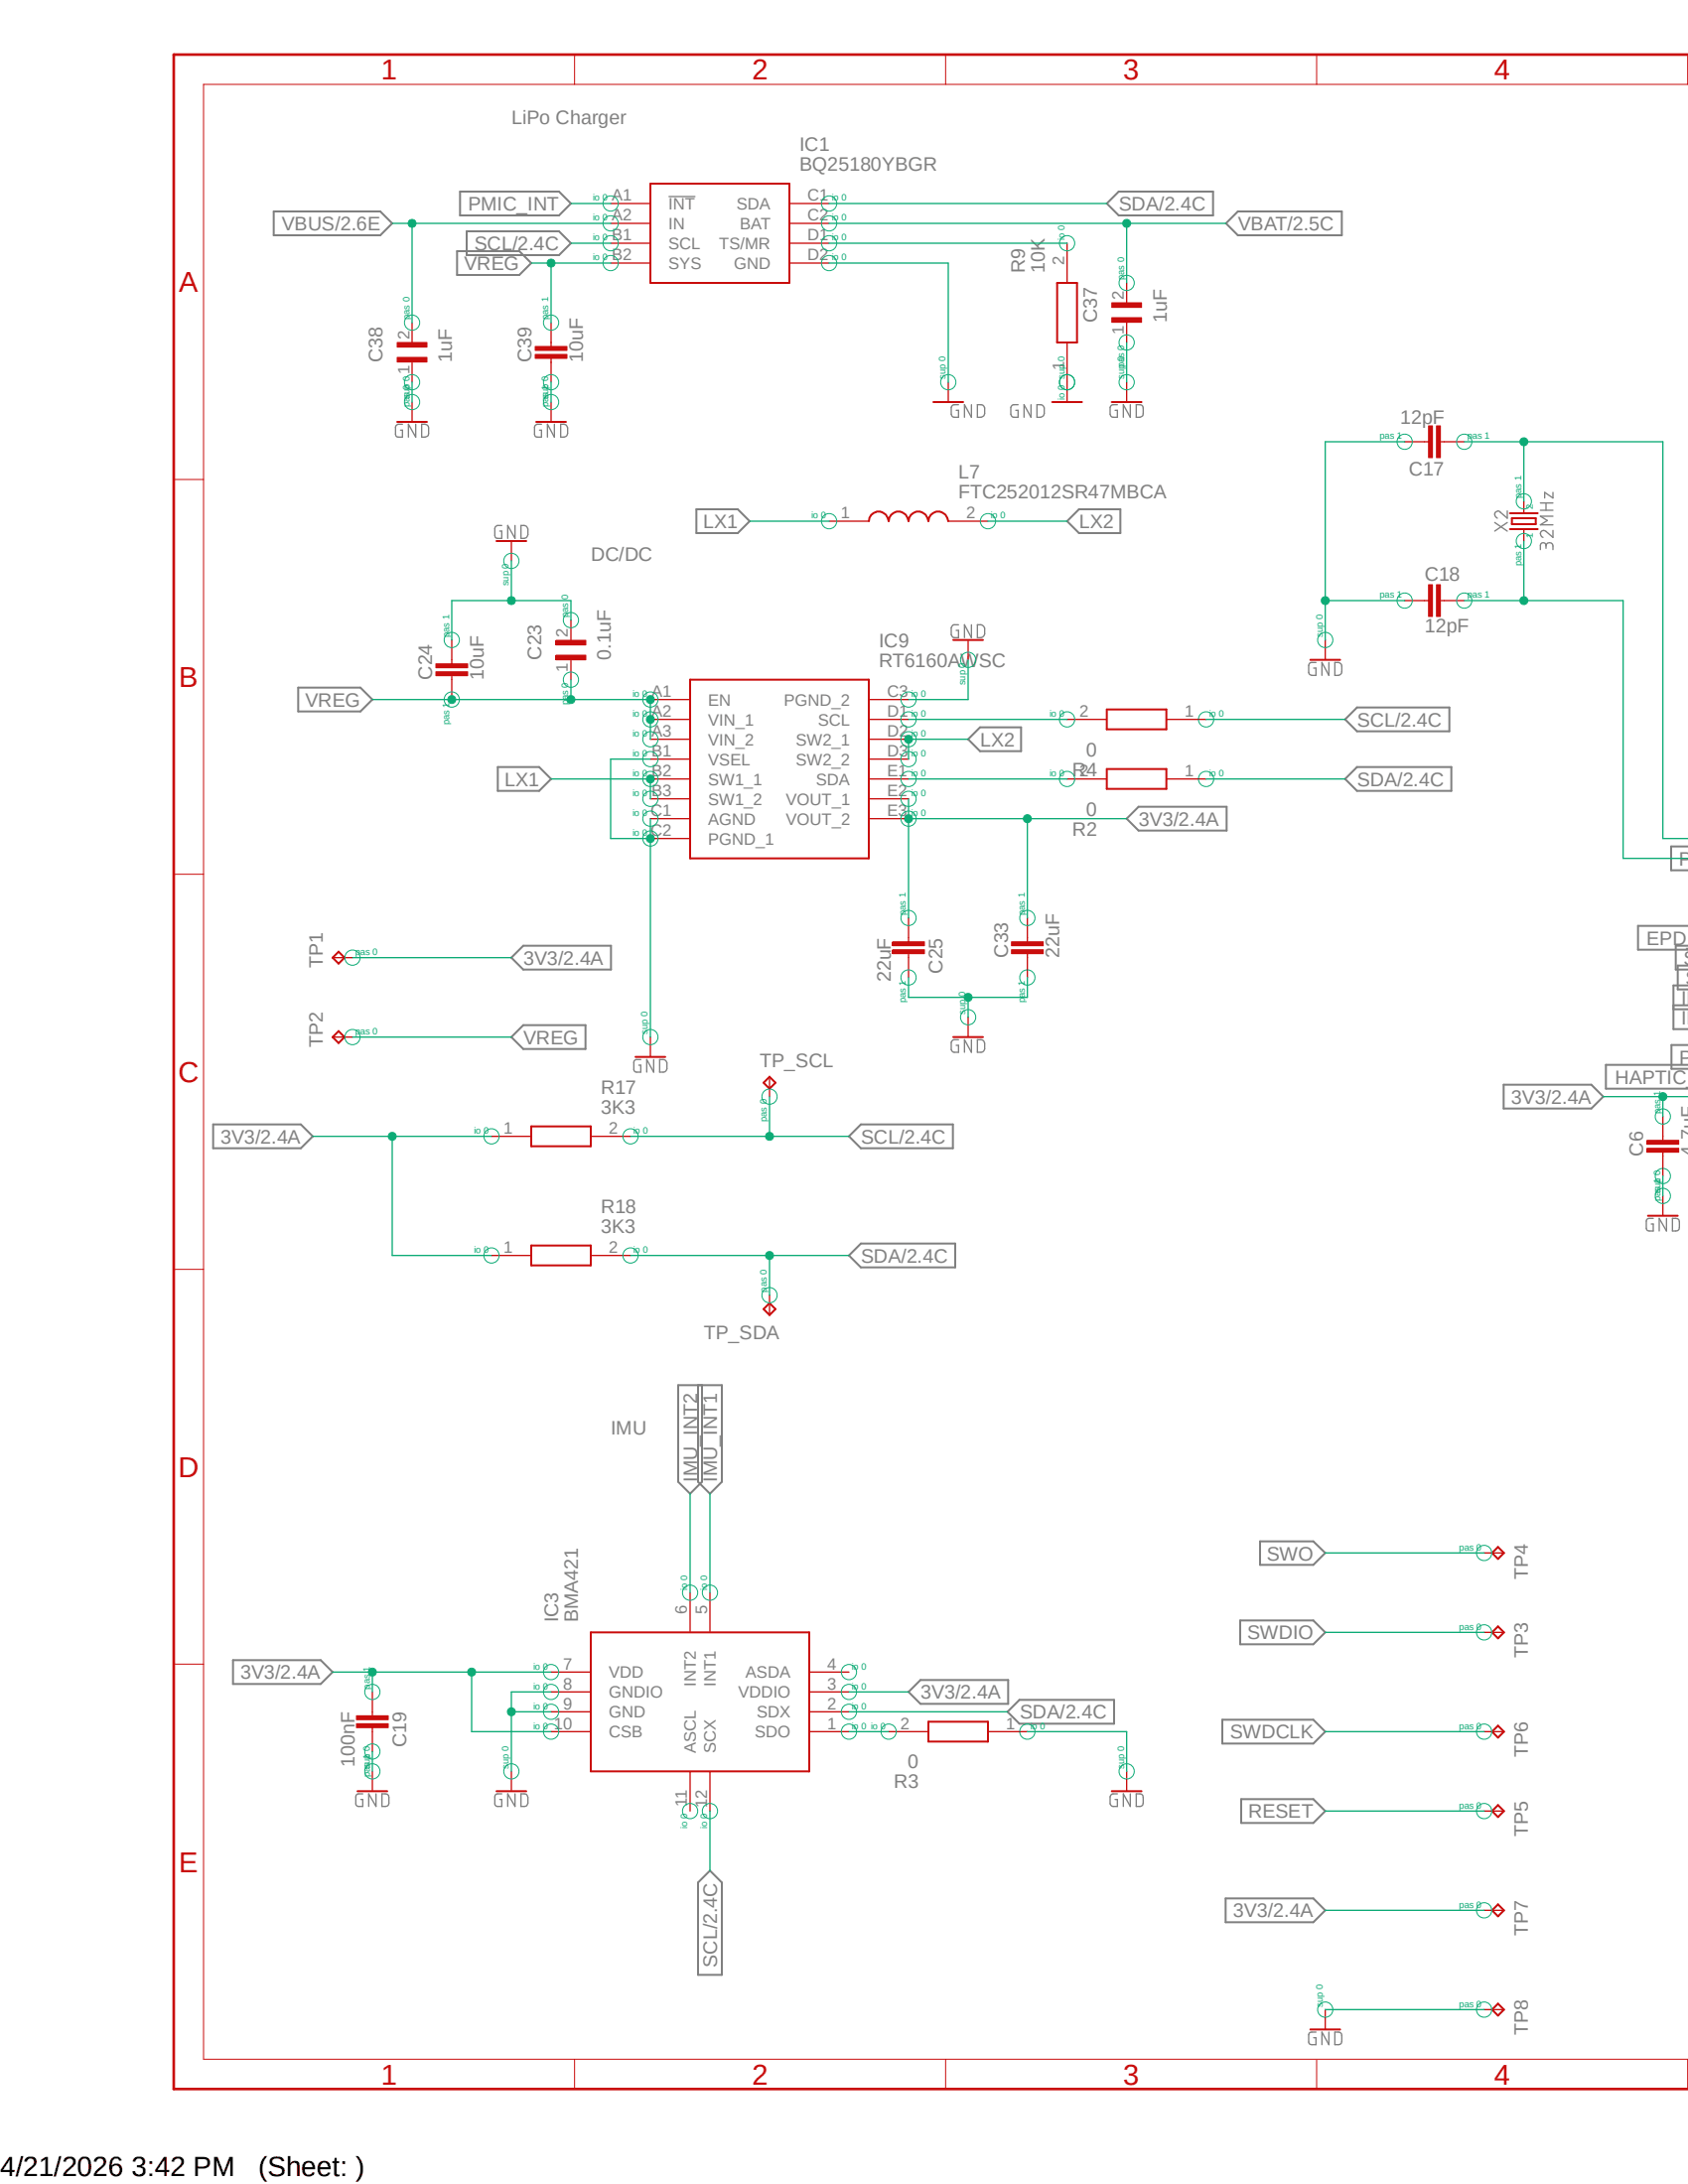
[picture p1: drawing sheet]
<svg xmlns="http://www.w3.org/2000/svg" width="216mm" height="279mm" viewBox="0 0 216 279" stroke-linecap="round" stroke-linejoin="round" font-family="sans-serif">
<path d="M21.9 6.7l194 130.5M215.9 137.1l-194 130.5" fill="none" stroke="#fff" stroke-width=".13"/>
<g fill="none" stroke="#808080" stroke-width=".17">
<path d="M85.5 25.1h3.4M51.5 54.3h-.6l-.3 .2v1l.2 .4h.7v-.9h-.3M53.2 54.3v1.6l-1-1.6v1.6M53.9 54.3l.7 .1a1.3 1.3 0 0 1 .2 1.3l-.4 .2h-.5zM69.3 54.3h-.6l-.3 .2v1l.1 .4h.8v-.9h-.3M70.9 54.3v1.6l-.9-1.6v1.6M71.7 54.3h.4l.3 .1 .1 .1 .1 .2v.8l-.2 .3-.7 .1zM122.6 51.8h-.7l-.2 .3v.9l.2 .3 .7 .1v-.9h-.3M124.2 51.8v1.6l-.8-1.6v1.6M125 51.8h.7l.2 .4v1l-.4 .2h-.5zM130.2 51.8h-.7l-.2 .3v.9l.2 .3 .7 .1v-.9h-.3M131.9 51.8v1.6l-.9-1.6v1.6"/>
<path d="M132.6 51.8h.7l.3 .4-.1 1-.4 .2h-.5zM142.9 51.8h-.7l-.2 .3v.9l.2 .3 .7 .1v-.9h-.3M144.6 51.8v1.6l-.9-1.6v1.6M145.3 51.8h.7a1.3 1.3 0 0 1 .2 1.4l-.4 .2h-.5zM64.2 67.2h-.6l-.3 .2v1.1l.2 .3 .7 .1v-1h-.3M65.9 67.2v1.7l-1-1.7v1.7M66.6 67.2h.5l.2 .1 .1 .2 .1 .2v.7l-.2 .4-.7 .1zM122.6 79.9l-.7 .1-.2 .3v.9l.2 .3 .7 .1v-1h-.3M124.2 79.9v1.7l-.8-1.7v1.7M125 79.9l.7 .1 .2 .4v.7l-.2 .4-.2 .1h-.5zM191.2 66.8l1.6 1.1M192.8 65.4v.9l-.9-.8a.45 .45 0 0 0-.7 .1 .45 .45 0 0 0 .3 .7"/>
<path d="M192.8 66.8l-1.6 1.1M197 65.3h1.6M197 64.3h1.6M197.7 69.8l.1-.2a.46 .46 0 0 1 .5-.2 .46 .46 0 0 1 .3 .4v.5M197.7 70.1v-.5a.37 .37 0 0 0-.4-.2 .37 .37 0 0 0-.3 .4v.5M197.7 64.3v1M198.6 67.9v.8l-.9-.7a.44 .44 0 0 0-.7 .1 .44 .44 0 0 0 .4 .6M198.6 63v.7l-1-.7v.7M198.6 66h-1.6l.9 .6-.9 .5h1.6M168.3 84.8h-.7l-.2 .3v1.1l.4 .2h.5v-.9h-.3M170 84.8v1.6l-.9-1.6v1.6M170.7 84.8h.7a1.26 1.26 0 0 1 .2 1.3l-.4 .3h-.5z"/>
<path d="M82 135.6h-.6l-.3 .1v1.1l.1 .3 .8 .1v-.9h-.3M83.6 135.6v1.6l-.9-1.6v1.6M84.4 135.6h.6l.2 .2 .1 .2v.7l-.3 .4-.6 .1zM122.6 133l-.7 .1-.2 .2v1l.2 .3h.7v-.9h-.3M124.2 133v1.6l-.8-1.6v1.6M125 133l.7 .1 .2 .1v1l-.2 .4h-.7zM211.5 155.9h-.6l-.3 .1v1.1l.1 .3 .8 .1v-.9h-.3M213.1 155.9v1.6l-.9-1.6v1.6M213.9 155.9h.7a1.3 1.3 0 0 1 .2 1.4l-.2 .1-.7 .1zM46.4 229.5h-.6l-.2 .2-.1 1.1 .2 .3h.7v-.9h-.3M48.1 229.5v1.6l-.9-1.6v1.6M48.9 229.5h.6a1.25 1.25 0 0 1 0 1.6h-.6z"/>
<path d="M64.2 229.5h-.6l-.3 .2v1.1l.2 .3h.7v-.9h-.3M65.9 229.5v1.6l-1-1.6v1.6M66.6 229.5h.7a1.25 1.25 0 0 1 0 1.6h-.7zM142.9 229.5h-.5l-.3 .2-.1 .2v.9l.2 .3h.7v-.9h-.3M144.6 229.5v1.6l-.9-1.6v1.6M145.3 229.5h.7a1.25 1.25 0 0 1 0 1.6h-.7zM168.3 260h-.5l-.4 .1v1.1l.2 .3 .7 .1v-.9h-.3M170 260v1.6l-.9-1.6v1.6M170.7 260h.7a1.3 1.3 0 0 1 .2 1.4l-.2 .1-.7 .1z"/>
</g>
<g fill="none" stroke="#808080" stroke-width=".25">
<path d="M35 27.1h13.6l1.6 1.5-1.6 1.5h-13.6zM58.5 32.1h7.9l1.5 1.6-1.5 1.5h-7.9zM58.8 24.5h12.7l1.5 1.5-1.5 1.6h-12.7zM59.7 29.6h11.8l1.5 1.5-1.5 1.5h-11.8zM141.6 26l1.5-1.5h12.1v3.1h-12.1zM156.8 28.6l1.5-1.5h13.3v3h-13.3zM89.1 65.2h5.3l1.5 1.5-1.5 1.5h-5.3zM138 65.2h5.3v3h-5.3l-1.5-1.5zM38.1 88h8l1.5 1.5-1.5 1.5h-8zM63.7 98.1h5.3l1.5 1.6-1.5 1.5h-5.3zM123.8 94.6l1.5-1.6h5.3v3.1h-5.3zM172 99.7l1.6-1.6h12v3.1h-12z"/>
<path d="M172 92l1.6-1.5h11.8v3.1h-11.8zM144.1 104.7l1.5-1.5h11.3v3.1h-11.3zM215.9 118.4h-6.4v3.1h6.4M215.9 108.3h-2.2v3h2.2M65.4 132.7l1.5-1.6h8v3.1h-8zM65.4 122.5l1.5-1.5h11.2v3h-11.2zM192.3 138.8h11.2l1.6 1.5-1.6 1.5h-11.2zM214 128.6h1.9M214 129.1h1.9M215.9 126.1h-1.9v5.6h1.9M215.9 136.2h-10.5v3.1h10.5M215.9 133.7h-2.1v3h2.1"/>
<path d="M215.9 123.5h-1.3v3.1h1.3M215.9 121h-1.6v3h1.6M27.3 143.8h11.2l1.5 1.6-1.5 1.5h-11.2zM108.6 145.4l1.5-1.6h11.8v3.1h-11.8zM89.3 177.2v12.4l1.5 1.5 1.5-1.5v-12.4h-5.6v12.4l1.6 1.5 1.5-1.5v-12.4M108.6 160.6l1.5-1.5h12.1v3h-12.1zM161.2 197.2h6.8l1.5 1.5-1.5 1.5h-6.8zM29.8 212.4h11.2l1.5 1.5-1.5 1.5h-11.2zM117.7 214.9h11.2v3.1h-11.2l-1.5-1.5zM130.4 217.5h12.1v3h-12.1l-1.5-1.5zM158.6 207.3h9.4l1.5 1.5-1.5 1.6h-9.4zM90.8 239.3l1.5 1.5v11.8h-3v-11.8z"/>
<path d="M156.3 220h11.7l1.5 1.5-1.5 1.6h-11.7zM158.7 230.2h9.3l1.5 1.5-1.5 1.5h-9.3zM156.8 242.9h11.2l1.5 1.5-1.5 1.5h-11.2z"/>
</g>
<path d="M215.9 7h-193.7v260.3h193.7" fill="none" stroke="#c90d0c" stroke-width=".34"/>
<g fill="none" stroke="#c90d0c" stroke-width=".13">
<path d="M73.5 7v3.8M120.9 7v3.8M168.4 7v3.8M215.9 7v3.8M215.9 10.8h-189.9v252.6h189.9M22.2 61.3h3.8M22.2 111.8h3.8M22.2 162.4h3.8M22.2 212.9h3.8M73.5 263.4v3.9M120.9 263.4v3.9M168.4 263.4v3.9"/>
<path d="M215.9 263.4v3.9"/>
</g>
<path d="M83.2 23.5h17.8v12.7h-17.8z" fill="none" stroke="#c90d0c" stroke-width=".25"/>
<path d="M78.1 26h5.1M78.1 28.6h5.1M78.1 31.1h5.1M78.1 33.7h5.1M101 26h5M101 28.6h5M101 31.1h5M101 33.7h5" fill="none" stroke="#c90d0c" stroke-width=".17"/>
<path d="M50.8 45.7h3.8v.6h-3.8z" fill-rule="evenodd" fill="#c90d0c"/>
<path d="M50.8 45.7h3.8v.6h-3.8z" fill="none" stroke="#c90d0c" stroke-width=".13"/>
<path d="M50.8 43.8h3.8v.6h-3.8z" fill-rule="evenodd" fill="#c90d0c"/>
<path d="M50.8 43.8h3.8v.6h-3.8z" fill="none" stroke="#c90d0c" stroke-width=".13"/>
<path d="M52.7 41.3v2.5M52.7 46.4v2.5" fill="none" stroke="#c90d0c" stroke-width=".17"/>
<path d="M142.2 40.6h3.8v.6h-3.8z" fill-rule="evenodd" fill="#c90d0c"/>
<path d="M142.2 40.6h3.8v.6h-3.8z" fill="none" stroke="#c90d0c" stroke-width=".13"/>
<path d="M142.2 38.7h3.8v.6h-3.8z" fill-rule="evenodd" fill="#c90d0c"/>
<path d="M142.2 38.7h3.8v.6h-3.8z" fill="none" stroke="#c90d0c" stroke-width=".13"/>
<path d="M136.5 31.1v5.1M144.1 36.2v2.5M52.7 51.4v2.6M70.5 51.4v2.6M121.3 48.9v2.5M136.5 43.8v7.6M144.1 41.3v2.5M144.1 48.9v2.5" fill="none" stroke="#c90d0c" stroke-width=".17"/>
<path d="M135.2 36.2h2.6v7.6h-2.6zM50.8 54h3.8M68.6 54h3.8M119.4 51.4h3.8M134.6 51.4h3.8M142.2 51.4h3.8" fill="none" stroke="#c90d0c" stroke-width=".25"/>
<path d="M68.5 45.3h4v.5h-4z" fill-rule="evenodd" fill="#c90d0c"/>
<path d="M68.5 45.3h4v.5h-4z" fill="none" stroke="#c90d0c" stroke-width=".13"/>
<path d="M68.5 44.3h4v.5h-4z" fill-rule="evenodd" fill="#c90d0c"/>
<path d="M68.5 44.3h4v.5h-4z" fill="none" stroke="#c90d0c" stroke-width=".13"/>
<g fill="none" stroke="#c90d0c" stroke-width=".17">
<path d="M70.5 41.3v3M70.5 45.8v3.1M83.2 89.5h5.1M83.2 92h5.1M83.2 94.6h5.1M83.2 97.1h5.1M83.2 99.7h5.1M111.1 89.5h5.1M111.1 92h5.1M111.1 94.6h5.1M111.1 97.1h5.1M111.1 99.7h5.1"/>
<path d="M83.2 102.2h5.1M83.2 104.7h5.1M83.2 107.3h5.1M111.1 102.2h5.1M111.1 104.7h5.1"/>
</g>
<path d="M88.3 87h22.8v22.8h-22.8z" fill="none" stroke="#c90d0c" stroke-width=".25"/>
<path d="M55.8 85.9h4v.5h-4z" fill-rule="evenodd" fill="#c90d0c"/>
<path d="M55.8 85.9h4v.5h-4z" fill="none" stroke="#c90d0c" stroke-width=".13"/>
<path d="M55.8 84.9h4v.5h-4z" fill-rule="evenodd" fill="#c90d0c"/>
<path d="M55.8 84.9h4v.5h-4z" fill="none" stroke="#c90d0c" stroke-width=".13"/>
<path d="M57.8 81.9v3M57.8 86.4v3.1" fill="none" stroke="#c90d0c" stroke-width=".17"/>
<path d="M129.4 121.5h4v.5h-4z" fill-rule="evenodd" fill="#c90d0c"/>
<path d="M129.4 121.5h4v.5h-4z" fill="none" stroke="#c90d0c" stroke-width=".13"/>
<path d="M129.4 120.5h4v.5h-4z" fill-rule="evenodd" fill="#c90d0c"/>
<path d="M129.4 120.5h4v.5h-4z" fill="none" stroke="#c90d0c" stroke-width=".13"/>
<path d="M131.4 117.4v3.1M131.4 122v3.1" fill="none" stroke="#c90d0c" stroke-width=".17"/>
<path d="M71.1 83.8h3.8v.6h-3.8z" fill-rule="evenodd" fill="#c90d0c"/>
<path d="M71.1 83.8h3.8v.6h-3.8z" fill="none" stroke="#c90d0c" stroke-width=".13"/>
<path d="M71.1 81.9h3.8v.6h-3.8z" fill-rule="evenodd" fill="#c90d0c"/>
<path d="M71.1 81.9h3.8v.6h-3.8z" fill="none" stroke="#c90d0c" stroke-width=".13"/>
<path d="M65.4 69.2v2.6M73 79.3v2.6M106 66.7h5.1M121.3 66.7h5.1M73 84.4v2.6M123.8 81.9v2.5M136.5 92h5.1M136.5 99.7h5.1M149.2 92h5.1M149.2 99.7h5.1" fill="none" stroke="#c90d0c" stroke-width=".17"/>
<path d="M63.5 69.2h3.8M111.1 66.7a1.27 1.27 0 0 1 1.3-1.3 1.27 1.27 0 0 1 1.3 1.3 1.27 1.27 0 0 1 1.2-1.3 1.27 1.27 0 0 1 1.3 1.3 1.27 1.27 0 0 1 1.3-1.3 1.27 1.27 0 0 1 1.2 1.3 1.27 1.27 0 0 1 1.3-1.3 1.27 1.27 0 0 1 1.3 1.3M121.9 81.9h3.8M141.6 90.8h7.6v2.5h-7.6zM141.6 98.4h7.6v2.5h-7.6z" fill="none" stroke="#c90d0c" stroke-width=".25"/>
<path d="M114.2 120.5h4v.5h-4z" fill-rule="evenodd" fill="#c90d0c"/>
<path d="M114.2 120.5h4v.5h-4z" fill="none" stroke="#c90d0c" stroke-width=".13"/>
<path d="M114.2 121.5h4v.5h-4z" fill-rule="evenodd" fill="#c90d0c"/>
<path d="M114.2 121.5h4v.5h-4z" fill="none" stroke="#c90d0c" stroke-width=".13"/>
<g fill="none" stroke="#c90d0c" stroke-width=".17">
<path d="M116.2 117.4v3.1M42.5 122.5h2.6M42.5 132.7h2.6M83.2 132.7v2.5M98.4 137.8v2.5M116.2 122v3.1M123.8 130.1v2.6M62.9 145.4h5M75.6 145.4h5M62.9 160.6h5M75.6 160.6h5M98.4 165.7v2.5"/>
<path d="M70.5 219h5.1M70.5 216.5h5.1M70.5 213.9h5.1M88.3 203.8v5M90.8 203.8v5M103.5 219h5.1M103.5 216.5h5.1M103.5 213.9h5.1M70.5 221.5h5.1M88.3 226.6v5.1M90.8 226.6v5.1M103.5 221.5h5.1"/>
</g>
<path d="M43.3 121.8l.8 .7-.8 .8-.8-.8zM43.3 131.9l.8 .8-.8 .7-.8-.7zM81.3 135.2h3.8M97.7 138.5l.7-.7 .8 .7-.8 .8zM121.9 132.7h3.8M67.9 144.1h7.7v2.5h-7.7zM67.9 159.3h7.7v2.6h-7.7zM97.7 167.5l.7-.8 .8 .8-.8 .7zM75.6 208.8h27.9v17.8h-27.9z" fill="none" stroke="#c90d0c" stroke-width=".25"/>
<path d="M45.6 219.5h4.1v.5h-4.1z" fill-rule="evenodd" fill="#c90d0c"/>
<path d="M45.6 219.5h4.1v.5h-4.1z" fill="none" stroke="#c90d0c" stroke-width=".13"/>
<path d="M45.6 220.5h4.1v.5h-4.1z" fill-rule="evenodd" fill="#c90d0c"/>
<path d="M45.6 220.5h4.1v.5h-4.1z" fill="none" stroke="#c90d0c" stroke-width=".13"/>
<g fill="none" stroke="#c90d0c" stroke-width=".17">
<path d="M194.9 64.1v1.6M194.9 67.7v1.5M212.7 153v2.5M189.8 198.7h2.6M47.6 216.5v3M189.8 208.8h2.6M47.6 221v3.1M47.6 226.6v2.6M65.4 226.6v2.6M113.7 221.5h5M126.4 221.5h5M144.1 226.6v2.6"/>
<path d="M189.8 221.5h2.6M189.8 231.7h2.6M169.5 257.1v2.5M189.8 244.4h2.6M189.8 257.1h2.6"/>
</g>
<g fill="none" stroke="#c90d0c" stroke-width=".25">
<path d="M193.1 65.7h3.6M193.1 67.7h3.6M193.4 66.3h3v.8h-3zM210.8 155.5h3.8M191.6 197.9l.8 .8-.8 .7-.8-.7zM191.6 208.1l.8 .7-.8 .8-.8-.8zM45.7 229.2h3.8M63.5 229.2h3.8M118.7 220.3h7.7v2.5h-7.7zM142.2 229.2h3.8M191.6 230.9l.8 .8-.8 .8-.8-.8zM191.6 220.8l.8 .7-.8 .8-.8-.8z"/>
<path d="M167.6 259.6h3.8M191.6 243.6l.8 .8-.8 .8-.8-.8zM191.6 256.3l.8 .8-.8 .8-.8-.8z"/>
</g>
<path d="M210.7 146.9h4v.5h-4z" fill-rule="evenodd" fill="#c90d0c"/>
<path d="M210.7 146.9h4v.5h-4z" fill="none" stroke="#c90d0c" stroke-width=".13"/>
<path d="M210.7 145.9h4v.5h-4z" fill-rule="evenodd" fill="#c90d0c"/>
<path d="M210.7 145.9h4v.5h-4z" fill="none" stroke="#c90d0c" stroke-width=".13"/>
<path d="M212.7 142.8v3.1M212.7 147.4v3.1" fill="none" stroke="#c90d0c" stroke-width=".17"/>
<path d="M183.7 54.5h.5v4h-.5z" fill-rule="evenodd" fill="#c90d0c"/>
<path d="M183.7 54.5h.5v4h-.5z" fill="none" stroke="#c90d0c" stroke-width=".13"/>
<path d="M182.7 54.5h.5v4h-.5z" fill-rule="evenodd" fill="#c90d0c"/>
<path d="M182.7 54.5h.5v4h-.5z" fill="none" stroke="#c90d0c" stroke-width=".13"/>
<path d="M179.7 56.5h3M184.2 56.5h3.1" fill="none" stroke="#c90d0c" stroke-width=".17"/>
<path d="M182.7 74.8h.5v4.1h-.5z" fill-rule="evenodd" fill="#c90d0c"/>
<path d="M182.7 74.8h.5v4.1h-.5z" fill="none" stroke="#c90d0c" stroke-width=".13"/>
<path d="M183.7 74.8h.5v4.1h-.5z" fill-rule="evenodd" fill="#c90d0c"/>
<path d="M183.7 74.8h.5v4.1h-.5z" fill="none" stroke="#c90d0c" stroke-width=".13"/>
<path d="M179.7 76.8h3M184.2 76.8h3.1M169.5 81.9v2.5" fill="none" stroke="#c90d0c" stroke-width=".17"/>
<path d="M167.6 84.4h3.8" fill="none" stroke="#c90d0c" stroke-width=".25"/>
<g fill="none" stroke="#0dab76" stroke-width=".13">
<circle cx="78.1" cy="28.6" r=".98"/>
<circle cx="78.1" cy="33.7" r=".98"/>
<circle cx="78.1" cy="31.1" r=".98"/>
<circle cx="78.1" cy="26" r=".98"/>
<circle cx="106" cy="26" r=".98"/>
<circle cx="106" cy="31.1" r=".98"/>
<circle cx="106" cy="33.7" r=".98"/>
<circle cx="106" cy="28.6" r=".98"/>
<circle cx="136.5" cy="31.1" r=".98"/>
<circle cx="144.1" cy="36.2" r=".98"/>
<circle cx="52.7" cy="51.4" r=".98"/>
<circle cx="52.7" cy="41.3" r=".98"/>
<circle cx="52.7" cy="48.9" r=".98"/>
<circle cx="70.5" cy="48.9" r=".98"/>
<circle cx="70.5" cy="41.3" r=".98"/>
<circle cx="70.5" cy="51.4" r=".98"/>
<circle cx="121.3" cy="48.9" r=".98"/>
<circle cx="136.5" cy="48.9" r=".98"/>
<circle cx="144.1" cy="43.8" r=".98"/>
<circle cx="144.1" cy="48.9" r=".98"/>
<circle cx="179.7" cy="56.5" r=".98"/>
<circle cx="187.3" cy="56.5" r=".98"/>
<circle cx="65.4" cy="71.8" r=".98"/>
<circle cx="73" cy="79.3" r=".98"/>
<circle cx="106" cy="66.7" r=".98"/>
<circle cx="126.4" cy="66.7" r=".98"/>
<circle cx="179.7" cy="76.8" r=".98"/>
<circle cx="187.3" cy="76.8" r=".98"/>
<circle cx="194.9" cy="69.2" r=".98"/>
<circle cx="194.9" cy="64.1" r=".98"/>
<circle cx="57.8" cy="89.5" r=".98"/>
<circle cx="57.8" cy="81.9" r=".98"/>
<circle cx="73" cy="87" r=".98"/>
<circle cx="83.2" cy="94.6" r=".98"/>
<circle cx="83.2" cy="97.1" r=".98"/>
<circle cx="83.2" cy="99.7" r=".98"/>
<circle cx="83.2" cy="89.5" r=".98"/>
<circle cx="83.2" cy="92" r=".98"/>
<circle cx="116.2" cy="97.1" r=".98"/>
<circle cx="116.2" cy="94.6" r=".98"/>
<circle cx="116.2" cy="89.5" r=".98"/>
<circle cx="116.2" cy="92" r=".98"/>
<circle cx="116.2" cy="99.7" r=".98"/>
<circle cx="123.8" cy="84.4" r=".98"/>
<circle cx="136.5" cy="99.7" r=".98"/>
<circle cx="136.5" cy="92" r=".98"/>
<circle cx="154.3" cy="99.7" r=".98"/>
<circle cx="154.3" cy="92" r=".98"/>
<circle cx="169.5" cy="81.9" r=".98"/>
<circle cx="83.2" cy="102.2" r=".98"/>
<circle cx="83.2" cy="104.7" r=".98"/>
<circle cx="83.2" cy="107.3" r=".98"/>
<circle cx="116.2" cy="102.2" r=".98"/>
<circle cx="116.2" cy="117.4" r=".98"/>
<circle cx="116.2" cy="104.7" r=".98"/>
<circle cx="131.4" cy="117.4" r=".98"/>
<circle cx="45.1" cy="122.5" r=".98"/>
<circle cx="45.1" cy="132.7" r=".98"/>
<circle cx="83.2" cy="132.7" r=".98"/>
<circle cx="116.2" cy="125.1" r=".98"/>
<circle cx="123.8" cy="130.1" r=".98"/>
<circle cx="131.4" cy="125.1" r=".98"/>
<circle cx="62.9" cy="145.4" r=".98"/>
<circle cx="80.6" cy="145.4" r=".98"/>
<circle cx="98.4" cy="140.3" r=".98"/>
<circle cx="212.7" cy="150.5" r=".98"/>
<circle cx="212.7" cy="153" r=".98"/>
<circle cx="212.7" cy="142.8" r=".98"/>
<circle cx="62.9" cy="160.6" r=".98"/>
<circle cx="80.6" cy="160.6" r=".98"/>
<circle cx="98.4" cy="165.7" r=".98"/>
<circle cx="189.8" cy="198.7" r=".98"/>
<circle cx="47.6" cy="216.4" r=".98"/>
<circle cx="70.5" cy="216.4" r=".98"/>
<circle cx="70.5" cy="219" r=".98"/>
<circle cx="70.5" cy="213.9" r=".98"/>
<circle cx="88.3" cy="203.7" r=".98"/>
<circle cx="90.8" cy="203.7" r=".98"/>
<circle cx="108.6" cy="216.4" r=".98"/>
<circle cx="108.6" cy="213.9" r=".98"/>
<circle cx="108.6" cy="219" r=".98"/>
<circle cx="189.8" cy="208.8" r=".98"/>
<circle cx="47.6" cy="224.1" r=".98"/>
<circle cx="47.6" cy="226.6" r=".98"/>
<circle cx="65.4" cy="226.6" r=".98"/>
<circle cx="70.5" cy="221.5" r=".98"/>
<circle cx="88.3" cy="231.7" r=".98"/>
<circle cx="90.8" cy="231.7" r=".98"/>
<circle cx="108.6" cy="221.5" r=".98"/>
<circle cx="113.7" cy="221.5" r=".98"/>
<circle cx="131.4" cy="221.5" r=".98"/>
<circle cx="144.1" cy="226.6" r=".98"/>
<circle cx="189.8" cy="221.5" r=".98"/>
<circle cx="189.8" cy="231.7" r=".98"/>
<circle cx="169.5" cy="257.1" r=".98"/>
<circle cx="189.8" cy="244.4" r=".98"/>
<circle cx="189.8" cy="257.1" r=".98"/>
</g>
<path d="M67.9 33.7h10.2M70.5 33.7v7.6" fill="none" stroke="#0dab76" stroke-width=".17"/>
<circle cx="70.5" cy="33.7" r=".51" fill="#0dab76"/>
<circle cx="70.5" cy="33.7" r=".51" fill="none" stroke="#0dab76" stroke-width=".13"/>
<path d="M47.6 89.5h35.6v5.1M73 87v2.5" fill="none" stroke="#0dab76" stroke-width=".17"/>
<circle cx="57.8" cy="89.5" r=".51" fill="#0dab76"/>
<circle cx="57.8" cy="89.5" r=".51" fill="none" stroke="#0dab76" stroke-width=".13"/>
<circle cx="73" cy="89.5" r=".51" fill="#0dab76"/>
<circle cx="73" cy="89.5" r=".51" fill="none" stroke="#0dab76" stroke-width=".13"/>
<circle cx="83.2" cy="89.5" r=".51" fill="#0dab76"/>
<circle cx="83.2" cy="89.5" r=".51" fill="none" stroke="#0dab76" stroke-width=".13"/>
<circle cx="83.2" cy="92" r=".51" fill="#0dab76"/>
<circle cx="83.2" cy="92" r=".51" fill="none" stroke="#0dab76" stroke-width=".13"/>
<path d="M106 31.1h30.5M106 33.7h15.3v15.2M52.7 48.9v2.5M70.5 48.9v2.5M144.1 43.8v5.1M65.4 71.8v5M73 79.3v-2.5h-15.2v5.1M45.1 132.7h20.3" fill="none" stroke="#0dab76" stroke-width=".17"/>
<circle cx="65.4" cy="76.8" r=".51" fill="#0dab76"/>
<circle cx="65.4" cy="76.8" r=".51" fill="none" stroke="#0dab76" stroke-width=".13"/>
<path d="M83.2 97.1h-5.1v10.2h5.1v25.4" fill="none" stroke="#0dab76" stroke-width=".17"/>
<circle cx="83.2" cy="107.3" r=".51" fill="#0dab76"/>
<circle cx="83.2" cy="107.3" r=".51" fill="none" stroke="#0dab76" stroke-width=".13"/>
<path d="M123.8 84.4v5.1h-7.6M83.2 104.7v2.6M116.2 125.1v2.5h15.2v-2.5M123.8 127.6v2.5" fill="none" stroke="#0dab76" stroke-width=".17"/>
<circle cx="123.8" cy="127.6" r=".51" fill="#0dab76"/>
<circle cx="123.8" cy="127.6" r=".51" fill="none" stroke="#0dab76" stroke-width=".13"/>
<path d="M65.4 219h5.1M70.5 216.5h-5.1v10.1M131.4 221.5h12.7v5.1" fill="none" stroke="#0dab76" stroke-width=".17"/>
<circle cx="65.4" cy="219" r=".51" fill="#0dab76"/>
<circle cx="65.4" cy="219" r=".51" fill="none" stroke="#0dab76" stroke-width=".13"/>
<path d="M179.7 56.5h-10.2v25.4M169.5 76.8h10.2M212.7 150.5v2.5M47.6 224.1v2.5M169.5 257.1h20.3" fill="none" stroke="#0dab76" stroke-width=".17"/>
<circle cx="169.5" cy="76.8" r=".51" fill="#0dab76"/>
<circle cx="169.5" cy="76.8" r=".51" fill="none" stroke="#0dab76" stroke-width=".13"/>
<path d="M106 28.6h50.8M144.1 28.6v7.6" fill="none" stroke="#0dab76" stroke-width=".17"/>
<circle cx="144.1" cy="28.6" r=".51" fill="#0dab76"/>
<circle cx="144.1" cy="28.6" r=".51" fill="none" stroke="#0dab76" stroke-width=".13"/>
<path d="M126.4 66.7h10.1M123.8 94.6h-7.6v2.5" fill="none" stroke="#0dab76" stroke-width=".17"/>
<circle cx="116.2" cy="94.6" r=".51" fill="#0dab76"/>
<circle cx="116.2" cy="94.6" r=".51" fill="none" stroke="#0dab76" stroke-width=".13"/>
<path d="M95.9 66.7h10.1M70.5 99.7h12.7v2.5" fill="none" stroke="#0dab76" stroke-width=".17"/>
<circle cx="83.2" cy="99.7" r=".51" fill="#0dab76"/>
<circle cx="83.2" cy="99.7" r=".51" fill="none" stroke="#0dab76" stroke-width=".13"/>
<path d="M73 26h5.1M187.3 76.8h20.3v33h8.3M194.9 69.2v7.6M116.2 92h20.3M116.2 99.7h20.3M88.3 191.1v12.7M90.8 191.1v12.7M169.5 198.7h20.3M169.5 208.8h20.3M108.6 221.5h5.1M169.5 221.5h20.3M169.5 231.7h20.3" fill="none" stroke="#0dab76" stroke-width=".17"/>
<circle cx="194.9" cy="76.8" r=".51" fill="#0dab76"/>
<circle cx="194.9" cy="76.8" r=".51" fill="none" stroke="#0dab76" stroke-width=".13"/>
<path d="M187.3 56.5h25.4v50.8h3.2M194.9 56.5v7.6" fill="none" stroke="#0dab76" stroke-width=".17"/>
<circle cx="194.9" cy="56.5" r=".51" fill="#0dab76"/>
<circle cx="194.9" cy="56.5" r=".51" fill="none" stroke="#0dab76" stroke-width=".13"/>
<path d="M50.2 28.6h27.9M52.7 28.6v12.7" fill="none" stroke="#0dab76" stroke-width=".17"/>
<circle cx="52.7" cy="28.6" r=".51" fill="#0dab76"/>
<circle cx="52.7" cy="28.6" r=".51" fill="none" stroke="#0dab76" stroke-width=".13"/>
<path d="M73 31.1h5.1M154.3 92h17.7M80.6 145.4h28M98.4 140.3v5.1" fill="none" stroke="#0dab76" stroke-width=".17"/>
<circle cx="98.4" cy="145.4" r=".51" fill="#0dab76"/>
<circle cx="98.4" cy="145.4" r=".51" fill="none" stroke="#0dab76" stroke-width=".13"/>
<path d="M106 26h35.6M154.3 99.7h17.7M80.6 160.6h28M98.4 160.6v5.1M90.8 231.7v7.6" fill="none" stroke="#0dab76" stroke-width=".17"/>
<circle cx="98.4" cy="160.6" r=".51" fill="#0dab76"/>
<circle cx="98.4" cy="160.6" r=".51" fill="none" stroke="#0dab76" stroke-width=".13"/>
<path d="M116.2 102.2v15.2M108.6 219h20.3" fill="none" stroke="#0dab76" stroke-width=".17"/>
<circle cx="116.2" cy="104.7" r=".51" fill="#0dab76"/>
<circle cx="116.2" cy="104.7" r=".51" fill="none" stroke="#0dab76" stroke-width=".13"/>
<path d="M116.2 104.7h27.9M131.4 104.7v12.7" fill="none" stroke="#0dab76" stroke-width=".17"/>
<circle cx="131.4" cy="104.7" r=".51" fill="#0dab76"/>
<circle cx="131.4" cy="104.7" r=".51" fill="none" stroke="#0dab76" stroke-width=".13"/>
<path d="M45.1 122.5h20.3M40 145.4h22.9M50.2 145.4v15.2h12.7" fill="none" stroke="#0dab76" stroke-width=".17"/>
<circle cx="50.2" cy="145.4" r=".51" fill="#0dab76"/>
<circle cx="50.2" cy="145.4" r=".51" fill="none" stroke="#0dab76" stroke-width=".13"/>
<path d="M60.3 213.9v7.6h10.2M70.5 213.9h-22.9v2.6" fill="none" stroke="#0dab76" stroke-width=".17"/>
<circle cx="60.3" cy="213.9" r=".51" fill="#0dab76"/>
<circle cx="60.3" cy="213.9" r=".51" fill="none" stroke="#0dab76" stroke-width=".13"/>
<path d="M42.5 213.9h5.1" fill="none" stroke="#0dab76" stroke-width=".17"/>
<circle cx="47.6" cy="213.9" r=".51" fill="#0dab76"/>
<circle cx="47.6" cy="213.9" r=".51" fill="none" stroke="#0dab76" stroke-width=".13"/>
<path d="M205.1 140.3h10.8M212.7 140.3v2.5M108.6 216.5h7.6M169.5 244.4h20.3" fill="none" stroke="#0dab76" stroke-width=".17"/>
<circle cx="212.7" cy="140.3" r=".51" fill="#0dab76"/>
<circle cx="212.7" cy="140.3" r=".51" fill="none" stroke="#0dab76" stroke-width=".13"/>
<g font-size="3.7" fill="#c90d0c">
<text x="48.8" y="10.2">1</text>
<text x="96.2" y="10.2">2</text>
<text x="143.7" y="10.2">3</text>
<text x="191.1" y="10.2">4</text>
<text x="22.9" y="37.4">A</text>
<text x="22.9" y="87.9">B</text>
<text x="22.8" y="138.4">C</text>
<text x="22.8" y="189">D</text>
<text x="22.9" y="239.5">E</text>
<text x="48.8" y="266.7">1</text>
<text x="96.2" y="266.7">2</text>
<text x="143.7" y="266.7">3</text>
<text x="191.1" y="266.7">4</text>
</g>
<g font-size="3.6">
<text x="0" y="278.4">4/21/2026 3:42 PM</text>
<text x="33" y="278.4">(Sheet: )</text>
</g>
<g font-size="2.5" fill="#808080">
<text x="65.4" y="15.9">LiPo Charger</text>
<text x="102.2" y="21.8">BQ25180YBGR</text>
<text x="102.2" y="19.3">IC1</text>
<text x="36" y="29.5">VBUS/2.6E</text>
<text x="59.9" y="26.9">PMIC_INT</text>
<text x="143.1" y="26.9">SDA/2.4C</text>
<text x="158.3" y="29.5">VBAT/2.5C</text>
<text x="59.4" y="34.5">VREG</text>
<text x="60.7" y="32">SCL/2.4C</text>
<text x="131.1" y="34.9" transform="rotate(-90 131.1 34.9)">R9</text>
<text x="133.6" y="34.9" transform="rotate(-90 133.6 34.9)">10K</text>
<text x="140.3" y="41.3" transform="rotate(-90 140.3 41.3)">C37</text>
<text x="149.2" y="41.3" transform="rotate(-90 149.2 41.3)">1uF</text>
<text x="48.9" y="46.4" transform="rotate(-90 48.9 46.4)">C38</text>
<text x="57.8" y="46.4" transform="rotate(-90 57.8 46.4)">1uF</text>
<text x="67.9" y="46.4" transform="rotate(-90 67.9 46.4)">C39</text>
<text x="74.6" y="46.4" transform="rotate(-90 74.6 46.4)">10uF</text>
<text x="179.1" y="54.2">12pF</text>
<text x="122.6" y="63.8">FTC252012SR47MBCA</text>
<text x="122.6" y="61.2">L7</text>
<text x="180.2" y="60.8">C17</text>
<text x="75.6" y="71.8">DC/DC</text>
<text x="89.9" y="67.6">LX1</text>
<text x="138" y="67.6">LX2</text>
<text x="182.2" y="74.3">C18</text>
<text x="112.4" y="82.8">IC9</text>
<text x="182.2" y="80.9">12pF</text>
<text x="55.2" y="87" transform="rotate(-90 55.2 87)">C24</text>
<text x="61.8" y="87" transform="rotate(-90 61.8 87)">10uF</text>
<text x="69.2" y="84.4" transform="rotate(-90 69.2 84.4)">C23</text>
<text x="78.1" y="84.4" transform="rotate(-90 78.1 84.4)">0.1uF</text>
<text x="112.4" y="85.3">RT6160AWSC</text>
<text x="39" y="90.4">VREG</text>
<text x="125.4" y="95.5">LX2</text>
<text x="173.6" y="92.9">SCL/2.4C</text>
<text x="64.5" y="100.5">LX1</text>
<text x="137.1" y="99.3">R4</text>
<text x="138.9" y="96.7">0</text>
<text x="173.6" y="100.5">SDA/2.4C</text>
<text x="137.1" y="106.9">R2</text>
<text x="138.9" y="104.4">0</text>
<text x="145.6" y="105.6">3V3/2.4A</text>
<text x="214.7" y="110.7">P0</text>
<text x="41.3" y="123.8" transform="rotate(-90 41.3 123.8)">TP1</text>
<text x="66.9" y="123.4">3V3/2.4A</text>
<text x="113.9" y="125.6" transform="rotate(-90 113.9 125.6)">22uF</text>
<text x="120.5" y="124.5" transform="rotate(-90 120.5 124.5)">C25</text>
<text x="128.9" y="122.5" transform="rotate(-90 128.9 122.5)">C33</text>
<text x="135.5" y="122.5" transform="rotate(-90 135.5 122.5)">22uF</text>
<text x="210.6" y="120.9">EPD_</text>
<text x="215.3" y="123.4">S</text>
<text x="215.6" y="125.9">S</text>
<text x="215" y="131">IM</text>
<text x="215" y="128.5">IM</text>
<text x="41.3" y="133.9" transform="rotate(-90 41.3 133.9)">TP2</text>
<text x="66.9" y="133.6">VREG</text>
<text x="97.2" y="136.5">TP_SCL</text>
<text x="214.8" y="136.1">PM</text>
<text x="76.8" y="142.5">3K3</text>
<text x="76.8" y="139.9">R17</text>
<text x="193.3" y="141.2">3V3/2.4A</text>
<text x="206.5" y="138.6">HAPTIC_</text>
<text x="28.2" y="146.3">3V3/2.4A</text>
<text x="110.1" y="146.3">SCL/2.4C</text>
<text x="210.1" y="147.9" transform="rotate(-90 210.1 147.9)">C6</text>
<text x="216.8" y="147.9" transform="rotate(-90 216.8 147.9)">4.7μF</text>
<text x="76.8" y="155.2">R18</text>
<text x="76.8" y="157.7">3K3</text>
<text x="110.1" y="161.5">SDA/2.4C</text>
<text x="90" y="171.3">TP_SDA</text>
<text x="78.1" y="183.5">IMU</text>
<text x="89.2" y="189.6" transform="rotate(-90 89.2 189.6)">IMU_INT2</text>
<text x="91.7" y="189.6" transform="rotate(-90 91.7 189.6)">IMU_INT1</text>
<text x="162" y="199.6">SWO</text>
<text x="195.4" y="202" transform="rotate(-90 195.4 202)">TP4</text>
<text x="71.4" y="207.6" transform="rotate(-90 71.4 207.6)">IC3</text>
<text x="73.9" y="207.6" transform="rotate(-90 73.9 207.6)">BMA421</text>
<text x="159.5" y="209.7">SWDIO</text>
<text x="30.7" y="214.8">3V3/2.4A</text>
<text x="195.4" y="212.1" transform="rotate(-90 195.4 212.1)">TP3</text>
<text x="117.7" y="217.3">3V3/2.4A</text>
<text x="130.4" y="219.9">SDA/2.4C</text>
<text x="45.3" y="226.1" transform="rotate(-90 45.3 226.1)">100nF</text>
<text x="51.9" y="223.6" transform="rotate(-90 51.9 223.6)">C19</text>
<text x="116.1" y="226.2">0</text>
<text x="157.3" y="222.4">SWDCLK</text>
<text x="195.4" y="224.8" transform="rotate(-90 195.4 224.8)">TP6</text>
<text x="114.3" y="228.8">R3</text>
<text x="159.6" y="232.6">RESET</text>
<text x="195.4" y="235" transform="rotate(-90 195.4 235)">TP5</text>
<text x="157.7" y="245.3">3V3/2.4A</text>
<text x="91.7" y="251.7" transform="rotate(-90 91.7 251.7)">SCL/2.4C</text>
<text x="195.4" y="247.7" transform="rotate(-90 195.4 247.7)">TP7</text>
<text x="195.4" y="260.4" transform="rotate(-90 195.4 260.4)">TP8</text>
</g>
<g font-size="2.1" fill="#808080">
<text x="78.3" y="25.7">A1</text>
<text x="78.3" y="28.2">A2</text>
<text x="85.5" y="26.8">INT</text>
<text x="85.5" y="29.3">IN</text>
<text x="94.2" y="26.8">SDA</text>
<text x="94.6" y="29.3">BAT</text>
<text x="103.3" y="25.7">C1</text>
<text x="103.3" y="28.2">C2</text>
<text x="78.3" y="30.8">B1</text>
<text x="78.3" y="33.3">B2</text>
<text x="85.5" y="31.9">SCL</text>
<text x="85.5" y="34.4">SYS</text>
<text x="92" y="31.9">TS/MR</text>
<text x="93.9" y="34.4">GND</text>
<text x="103.3" y="30.8">D1</text>
<text x="103.3" y="33.3">D2</text>
<text x="136.1" y="33.9" transform="rotate(-90 136.1 33.9)">2</text>
<text x="143.8" y="38.4" transform="rotate(-90 143.8 38.4)">2</text>
<text x="52.4" y="47.9" transform="rotate(-90 52.4 47.9)">1</text>
<text x="52.4" y="43.4" transform="rotate(-90 52.4 43.4)">2</text>
<text x="136.1" y="47.3" transform="rotate(-90 136.1 47.3)">1</text>
<text x="143.8" y="42.8" transform="rotate(-90 143.8 42.8)">1</text>
<text x="107.6" y="66.3">1</text>
<text x="123.6" y="66.3">2</text>
<text x="72.6" y="81.5" transform="rotate(-90 72.6 81.5)">2</text>
<text x="72.6" y="86" transform="rotate(-90 72.6 86)">1</text>
<text x="83.4" y="89.2">A1</text>
<text x="113.5" y="89.2">C3</text>
<text x="83.4" y="91.7">A2</text>
<text x="83.4" y="94.2">A3</text>
<text x="90.6" y="90.3">EN</text>
<text x="90.6" y="92.8">VIN_1</text>
<text x="90.6" y="95.3">VIN_2</text>
<text x="100.3" y="90.3">PGND_2</text>
<text x="101.8" y="95.3">SW2_1</text>
<text x="104.6" y="92.8">SCL</text>
<text x="113.5" y="91.7">D1</text>
<text x="113.5" y="94.2">D2</text>
<text x="138" y="91.7">2</text>
<text x="151.6" y="91.7">1</text>
<text x="83.4" y="96.8">B1</text>
<text x="83.4" y="99.3">B2</text>
<text x="83.4" y="101.9">B3</text>
<text x="90.6" y="97.9">VSEL</text>
<text x="90.6" y="100.4">SW1_1</text>
<text x="101.8" y="97.9">SW2_2</text>
<text x="104.4" y="100.4">SDA</text>
<text x="113.5" y="96.8">D3</text>
<text x="113.5" y="99.3">E1</text>
<text x="113.5" y="101.9">E2</text>
<text x="138" y="99.3">2</text>
<text x="151.6" y="99.3">1</text>
<text x="83.2" y="104.4">C1</text>
<text x="83.2" y="106.9">C2</text>
<text x="90.6" y="103">SW1_2</text>
<text x="90.6" y="105.5">AGND</text>
<text x="100.5" y="103">VOUT_1</text>
<text x="100.5" y="105.5">VOUT_2</text>
<text x="113.5" y="104.4">E3</text>
<text x="90.6" y="108">PGND_1</text>
<text x="64.4" y="145">1</text>
<text x="77.9" y="145">2</text>
<text x="64.4" y="160.2">1</text>
<text x="77.9" y="160.2">2</text>
<text x="87.9" y="206.5" transform="rotate(-90 87.9 206.5)">6</text>
<text x="90.4" y="206.5" transform="rotate(-90 90.4 206.5)">5</text>
<text x="72.1" y="213.6">7</text>
<text x="77.9" y="214.7">VDD</text>
<text x="89" y="215.8" transform="rotate(-90 89 215.8)">INT2</text>
<text x="91.6" y="215.8" transform="rotate(-90 91.6 215.8)">INT1</text>
<text x="95.4" y="214.7">ASDA</text>
<text x="105.8" y="213.6">4</text>
<text x="70.9" y="221.2">10</text>
<text x="72.1" y="216.1">8</text>
<text x="72.1" y="218.7">9</text>
<text x="77.9" y="217.2">GNDIO</text>
<text x="77.9" y="219.8">GND</text>
<text x="94.4" y="217.2">VDDIO</text>
<text x="96.8" y="219.8">SDX</text>
<text x="105.8" y="221.2">1</text>
<text x="105.8" y="218.7">2</text>
<text x="105.8" y="216.1">3</text>
<text x="115.2" y="221.2">2</text>
<text x="128.7" y="221.2">1</text>
<text x="77.9" y="222.3">CSB</text>
<text x="89" y="224.3" transform="rotate(-90 89 224.3)">ASCL</text>
<text x="91.6" y="224.3" transform="rotate(-90 91.6 224.3)">SCX</text>
<text x="96.6" y="222.3">SDO</text>
<text x="87.9" y="231.1" transform="rotate(-90 87.9 231.1)">11</text>
<text x="90.4" y="231.3" transform="rotate(-90 90.4 231.3)">12</text>
</g>
<g font-size="1.2" fill="#0dab76">
<text x="75.8" y="25.7">io 0</text>
<text x="75.8" y="28.2">io 0</text>
<text x="106.4" y="25.7">io 0</text>
<text x="106.4" y="28.2">io 0</text>
<text x="75.8" y="30.8">io 0</text>
<text x="75.8" y="33.3">io 0</text>
<text x="106.4" y="30.8">io 0</text>
<text x="106.4" y="33.3">io 0</text>
<text x="136.1" y="30.8" transform="rotate(-90 136.1 30.8)">io 0</text>
<text x="143.8" y="35.8" transform="rotate(-90 143.8 35.8)">pas 0</text>
<text x="52.4" y="40.9" transform="rotate(-90 52.4 40.9)">pas 0</text>
<text x="70.1" y="40.9" transform="rotate(-90 70.1 40.9)">pas 1</text>
<text x="143.8" y="47" transform="rotate(-90 143.8 47)">pas 0</text>
<text x="52.4" y="52.1" transform="rotate(-90 52.4 52.1)">pas 0</text>
<text x="52.4" y="51.1" transform="rotate(-90 52.4 51.1)">sup 0</text>
<text x="70.1" y="52.1" transform="rotate(-90 70.1 52.1)">pas 1</text>
<text x="70.1" y="51.1" transform="rotate(-90 70.1 51.1)">sup 0</text>
<text x="120.9" y="48.5" transform="rotate(-90 120.9 48.5)">sup 0</text>
<text x="136.1" y="51.1" transform="rotate(-90 136.1 51.1)">io 0 sup 0</text>
<text x="143.8" y="48.5" transform="rotate(-90 143.8 48.5)">sup 0</text>
<text x="176.4" y="56.1">pas 1</text>
<text x="187.7" y="56.1">pas 1</text>
<text x="194.6" y="63.8" transform="rotate(-90 194.6 63.8)">pas 1</text>
<text x="196" y="65.1" transform="rotate(-90 196 65.1)">2</text>
<text x="103.8" y="66.3">io 0</text>
<text x="126.7" y="66.3">io 0</text>
<text x="196" y="68.8" transform="rotate(-90 196 68.8)">1</text>
<text x="65" y="75" transform="rotate(-90 65 75)">sup 0</text>
<text x="176.4" y="76.5">pas 1</text>
<text x="187.7" y="76.5">pas 1</text>
<text x="194.6" y="72.4" transform="rotate(-90 194.6 72.4)">pas 1</text>
<text x="57.4" y="81.5" transform="rotate(-90 57.4 81.5)">pas 1</text>
<text x="72.6" y="79" transform="rotate(-90 72.6 79)">pas 0</text>
<text x="169.2" y="81.5" transform="rotate(-90 169.2 81.5)">sup 0</text>
<text x="80.9" y="89.2">io 0</text>
<text x="116.5" y="89.2">io 0</text>
<text x="123.4" y="87.7" transform="rotate(-90 123.4 87.7)">sup 0</text>
<text x="57.4" y="92.8" transform="rotate(-90 57.4 92.8)">pas 1</text>
<text x="72.6" y="90.2" transform="rotate(-90 72.6 90.2)">pas 0</text>
<text x="80.9" y="91.7">io 0</text>
<text x="80.9" y="94.2">io 0</text>
<text x="116.5" y="91.7">io 0</text>
<text x="116.5" y="94.2">io 0</text>
<text x="134.2" y="91.7">io 0</text>
<text x="154.6" y="91.7">io 0</text>
<text x="80.9" y="96.8">io 0</text>
<text x="80.9" y="99.3">io 0</text>
<text x="80.9" y="101.9">io 0</text>
<text x="116.5" y="96.8">io 0</text>
<text x="116.5" y="99.3">io 0</text>
<text x="116.5" y="101.9">io 0</text>
<text x="134.2" y="99.3">io 0</text>
<text x="154.6" y="99.3">io 0</text>
<text x="80.9" y="104.4">io 0</text>
<text x="80.9" y="106.9">io 0</text>
<text x="116.5" y="104.4">io 0</text>
<text x="115.8" y="117.1" transform="rotate(-90 115.8 117.1)">pas 1</text>
<text x="131.1" y="117.1" transform="rotate(-90 131.1 117.1)">pas 1</text>
<text x="45.4" y="122.2">pas 0</text>
<text x="115.8" y="128.3" transform="rotate(-90 115.8 128.3)">pas 1</text>
<text x="123.4" y="129.8" transform="rotate(-90 123.4 129.8)">sup 0</text>
<text x="131.1" y="128.3" transform="rotate(-90 131.1 128.3)">pas 1</text>
<text x="45.4" y="132.3">pas 0</text>
<text x="82.8" y="132.3" transform="rotate(-90 82.8 132.3)">sup 0</text>
<text x="98" y="143.5" transform="rotate(-90 98 143.5)">pas 0</text>
<text x="212.3" y="142.5" transform="rotate(-90 212.3 142.5)">pas 1</text>
<text x="60.6" y="145">io 0</text>
<text x="81" y="145">io 0</text>
<text x="212.3" y="153.7" transform="rotate(-90 212.3 153.7)">pas 1</text>
<text x="212.3" y="152.7" transform="rotate(-90 212.3 152.7)">sup 0</text>
<text x="60.6" y="160.2">io 0</text>
<text x="81" y="160.2">io 0</text>
<text x="98" y="165.3" transform="rotate(-90 98 165.3)">pas 0</text>
<text x="87.9" y="203.4" transform="rotate(-90 87.9 203.4)">io 0</text>
<text x="90.4" y="203.4" transform="rotate(-90 90.4 203.4)">io 0</text>
<text x="186.6" y="198.3">pas 0</text>
<text x="186.6" y="208.5">pas 0</text>
<text x="68.2" y="213.6">io 0</text>
<text x="108.9" y="213.6">io 0</text>
<text x="47.3" y="216.1" transform="rotate(-90 47.3 216.1)">pas 1</text>
<text x="68.2" y="216.1">io 0</text>
<text x="68.2" y="218.7">io 0</text>
<text x="68.2" y="221.2">io 0</text>
<text x="108.9" y="221.2">io 0 io 0</text>
<text x="108.9" y="218.7">io 0</text>
<text x="108.9" y="216.1">io 0</text>
<text x="131.8" y="221.2">io 0</text>
<text x="186.6" y="221.2">pas 0</text>
<text x="47.3" y="227.3" transform="rotate(-90 47.3 227.3)">pas 1</text>
<text x="47.3" y="226.3" transform="rotate(-90 47.3 226.3)">sup 0</text>
<text x="65" y="226.3" transform="rotate(-90 65 226.3)">sup 0</text>
<text x="143.8" y="226.3" transform="rotate(-90 143.8 226.3)">sup 0</text>
<text x="87.9" y="234" transform="rotate(-90 87.9 234)">io 0</text>
<text x="90.4" y="234" transform="rotate(-90 90.4 234)">io 0</text>
<text x="186.6" y="231.4">pas 0</text>
<text x="186.6" y="244.1">pas 0</text>
<text x="169.2" y="256.8" transform="rotate(-90 169.2 256.8)">sup 0</text>
<text x="186.6" y="256.8">pas 0</text>
</g>
</svg>
